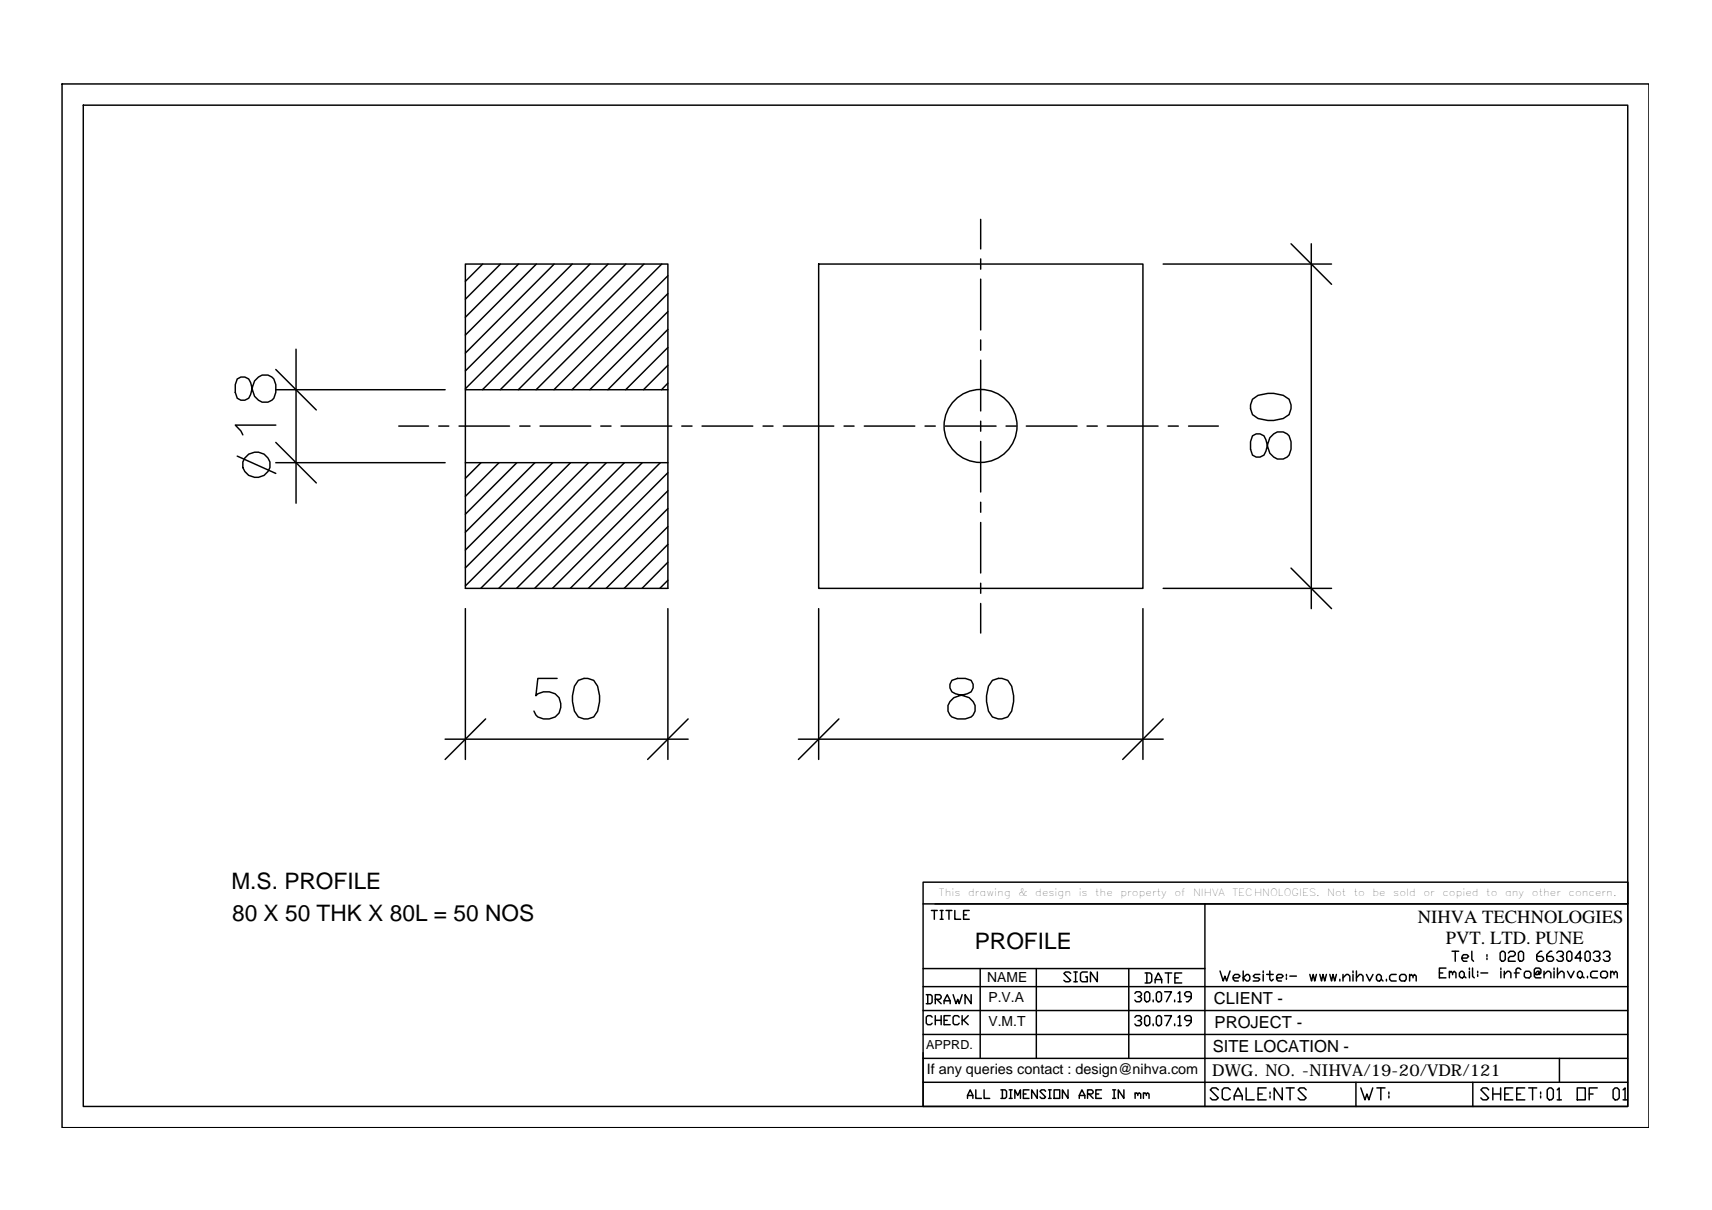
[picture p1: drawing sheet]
<svg xmlns="http://www.w3.org/2000/svg" width="297mm" height="210mm" viewBox="0 0 297 210" stroke-linecap="round" stroke-linejoin="round" font-family="sans-serif">
<!-- layer: S-GA -->
<g fill="none" stroke="#000" stroke-width=".25">
<path d="M10.8 14.6h275.3v181h-275.3zM14.4 18.2h268v173.7h-268zM170.2 38.1v5.1M80.7 45.8h35.2v56.3h-35.2zM83.7 45.8l-3 3M86.8 45.8l-6.1 6.1M90 45.8l-9.3 9.2M93.1 45.8l-12.4 12.3M96.2 45.8l-15.5 15.5M99.3 45.8l-18.6 18.5M102.4 45.8l-21.7 21.6M105.5 45.8l-21.8 21.8"/>
<path d="M108.6 45.8l-21.8 21.8M111.7 45.8l-21.8 21.8M114.8 45.8l-21.8 21.8M115.9 47.8l-19.8 19.8M115.9 50.9l-16.7 16.7M115.9 54.1l-13.6 13.5M115.9 57.2l-10.4 10.4M142 45.8h56.3v56.3h-56.3zM170.2 44.9v1.8M170.2 48.4v8.8M170.2 59v1.7M201.8 45.8h29.2"/>
<path d="M227.5 42.3v63.3M41.2 65.7l-.4 1v1.4l.4 1a1.41 1.41 0 0 0 2.3-.7l.3-1.3a2.1 2.1 0 0 1 1.4-2 2.1 2.1 0 0 1 2.3 .6 3.2 3.2 0 0 1-.3 3.7 2.12 2.12 0 0 1-3.4-1.7l-.3-1.3a1.42 1.42 0 0 0-2.3-.7zM41.2 79.1l6.7 3M42.5 79.5a2.4 2.4 0 0 1 2.8-.9 2.4 2.4 0 0 1 1.5 2.5 2.41 2.41 0 0 1-2.8 1.7 2.41 2.41 0 0 1-1.9-2.7zM47.9 73.7h-7.1l1 1.1 .3 .6M47.9 67.6h29.3M51.4 60.6v26.7M69.2 73.9h5.2M76.1 73.9h1.8M79.6 73.9h8.8M80.7 67.6h35.2M90.2 73.9h1.8"/>
<path d="M93.7 73.9h8.8M104.2 73.9h1.8M107.8 73.9h8.8M115.9 60.3l-7.3 7.3M115.9 63.4l-4.3 4.2M115.9 66.5l-1.1 1.1M118.3 73.9h1.8M121.8 73.9h8.8M132.4 73.9h1.7M135.9 73.9h8.8M146.4 73.9h1.8M150 73.9h8.7"/>
<path d="M160.5 73.9h1.8M164 73.9h8.8M170.2 62.5v8.8M170.2 73.1v1.7M170.2 76.6v8.7M174.6 73.9h1.7M178.1 73.9h8.8M188.6 73.9h1.8M192.1 73.9h8.8M202.7 73.9h1.7M206.2 73.9h5.2M217.3 75.6l-.3 1v1.3l.3 1.1a1.41 1.41 0 0 0 2.3-.7l.4-1.3a2.1 2.1 0 0 1 1.4-2 2.1 2.1 0 0 1 2.3 .6 3.2 3.2 0 0 1-.4 3.7 2.12 2.12 0 0 1-3.3-1.7l-.4-1.3a1.41 1.41 0 0 0-2.3-.7z"/>
<path d="M217.3 69.3l1-.7 1.7-.4h1l1.6 .4 1.1 .7 .3 .9v.7l-.3 1-1.1 .7-1.6 .3h-1l-1.7-.3-1-.7-.3-1v-.7zM47.9 80.3h29.3M80.7 80.3h35.2M83.5 80.3l-2.8 2.7M86.6 80.3l-5.9 5.8M89.7 80.3l-9 8.9M92.8 80.3l-12.1 12M95.9 80.3l-15.2 15.1M99 80.3l-18.3 18.2M102.1 80.3l-21.4 21.3M105.2 80.3l-21.8 21.8M108.3 80.3l-21.8 21.8"/>
<path d="M111.4 80.3l-21.8 21.8M114.6 80.3l-21.8 21.8M115.9 82l-20 20.1M115.9 85.1l-17 17M115.9 88.2l-13.8 13.9M115.9 91.4l-10.7 10.7M115.9 94.4l-7.6 7.7M115.9 97.5l-4.5 4.6M170.2 87.1v1.8M170.2 90.6v8.8M80.7 105.6v26.1M96.7 117.7h-3.4l-.3 3a2.72 2.72 0 0 1 4 .3 2.44 2.44 0 0 1-.1 2.8 2.44 2.44 0 0 1-2.6 .9l-1-.3-.3-.4-.4-.6"/>
<path d="M100.3 118l1-.3h.7l1 .3 .7 1 .3 1.7v1l-.3 1.7-.7 1-1 .3h-.7l-1-.3-.6-1-.4-1.7v-1l.4-1.7zM115.9 100.7l-1.4 1.4M115.9 105.6v26.1M142 105.6v26.1M165.2 118a1.42 1.42 0 0 0 .6 2.4l1.3 .3a2.1 2.1 0 0 1 2 1.4 2.1 2.1 0 0 1-.6 2.3 3.2 3.2 0 0 1-3.7-.4 2.13 2.13 0 0 1 1.7-3.3l1.3-.3a1.41 1.41 0 0 0 .7-2.4l-1-.3h-1.4zM170.2 101.2v1.7M170.2 104.7v5.1M172.2 118l1-.3h.6l1.1 .3 .6 1 .4 1.7v1l-.4 1.7-.6 1-1.1 .3h-.6l-1-.3-.7-1-.3-1.7v-1l.3-1.7zM198.3 105.6v26.1M201.8 102.1h29.2M77.2 128.2h42.2M138.5 128.2h63.3"/>
<path d="M282.4 153v38.9h-122.2"/>
<circle cx="170.1" cy="73.9" r="6.3"/>
</g>
<!-- layer: 0 -->
<g fill="none" stroke="#000" stroke-width=".25">
<path d="M224 42.3l7 7M47.9 76.8l7 7M47.9 64.1l7 7M224 98.6l7 7M84.3 124.7l-7.1 7M119.4 124.7l-7 7M145.6 124.7l-7.1 7M201.8 124.7l-7 7M160.2 153h122.2v3.8h-122.2zM160.2 156.8v35.1M161.6 157.9h1M162.1 157.9v1.6"/>
<path d="M162.2 156.8h120.2M163.1 157.9h.5M163.1 159.5h.5M163.4 157.9v1.6M164.1 157.9h1.1M164.6 157.9v1.6M165.7 157.9v1.6h1M167.2 158.7h.5M168.2 157.9h-1v1.6h1M209.1 156.8v35.1M160.2 179.5h122.2M160.2 175.3h122.2"/>
<path d="M160.2 171.2h122.2M160.2 168h48.9M160.7 172.6h.8l.2 .2v1.1l-.2 .2h-.8M161 172.6v1.5M161.7 176.4l-.2-.2h-.5l-.3 .2v1.1l.3 .3h.5l.2-.3M162.3 173.4h.7l.3-.3v-.3l-.3-.2h-.7v1.5M162.3 176.2v1.6M162.3 177h1M162.5 173.4l.8 .7M163.3 176.2v1.6M163.8 174.1v-.5l.6-1 .5 1v.5M163.8 173.6h1.1"/>
<path d="M163.8 177h.6M164.9 176.2h-1.1v1.6h1.1M165.4 172.6l.5 1.5 .3-.7 .2 .7 .5-1.5M166.4 176.4l-.2-.2h-.6l-.2 .2v1.1l.2 .3h.6l.2-.3M166.9 176.2v1.6M167.2 177l.8 .8M168 176.2l-.8 .8h-.3M168.5 172.6v1.5l-1.1-1.5v1.5M170.1 168v15.6M179.8 168v15.6M185.8 168.9l-.3-.3h-.6l-.3 .3 1.2 1.2-.3 .2h-.6l-.3-.2M186.3 168.6h.6"/>
<path d="M186.3 170.3h.6M186.6 168.6v1.7M188.7 168.6h-.9l-.3 .3v1.2l.3 .2h.9v-.8h-.3M190.4 168.6v1.7l-1.2-1.7v1.7M195.8 168v15.6M196.9 172.3l.3-.3h.6l.2 .3v.3l-.2 .3h-.3M196.9 176.5l.3-.3h.6l.2 .3v.3l-.2 .2h-.3M197.8 172.9l.2 .3v.3l-.2 .3h-.6l-.3-.3M197.8 177l.2 .3v.3l-.2 .3h-.6l-.3-.3M198.6 172.3l.3-.3h.3l.3 .3v1.2l-.3 .3h-.3l-.3-.3zM198.6 176.5l.3-.3h.3l.3 .3v1.1l-.3 .3h-.3l-.3-.3zM198.7 168.8h.8l.3 .3v1.1l-.3 .3h-.8"/>
<path d="M199 168.8v1.7M200.1 173.5v.3M200.1 177.6v.3M200.4 170.5v-.6l.6-1.1 .6 1.1v.6M200.4 169.9h1.2M200.6 172.3l.3-.3h.3l.3 .3v1.2l-.3 .3h-.3l-.3-.3zM200.6 176.5l.3-.3h.3l.3 .3v1.1l-.3 .3h-.3l-.3-.3zM202.1 172h1.2l-.9 1.8M202.1 176.2h1.2l-.9 1.7M202.2 168.8h1.1M202.7 168.8v1.7M203.8 173.5v.3"/>
<path d="M203.8 177.6v.3M203.8 169.6h.6M204.4 172.3l.3-.3v1.8M204.4 176.5l.3-.3v1.7M204.4 173.8h.5M204.4 177.9h.5M205 168.8h-1.2v1.7h1.2M206.7 172.9h-.9l-.3-.3v-.3l.3-.3h.6l.3 .3v.9l-.6 .6h-.3M206.7 177h-.9l-.3-.2v-.3l.3-.3h.6l.3 .3v.8l-.6 .6h-.3M211.7 168.4l.5 1.8 .3-.9 .3 .9 .6-1.8M214 169.6h.9l.3-.3-.3-.3h-.6l-.3 .3v.6l.3 .3h.6M215.7 169.6l.6-.6h.3l.2 .3v.6l-.2 .3h-.3z"/>
<path d="M215.7 168.4v1.8M218.6 169h-.9l-.3 .3 .3 .3h.6l.3 .3-.3 .3h-.9M219.2 168.4v.3M219.2 169v1.2M219.8 169h1.1M220.3 168.4v1.5l.3 .3 .3-.3M221.5 169.6h.8l.3-.3-.3-.3h-.5l-.3 .3v.6l.3 .3h.5M223.2 169v.3M223.2 169.6v.3M223.8 169.3h1.1M227.3 169l.3 1.2 .3-1.2 .2 1.2 .3-1.2M229 169l.3 1.2 .2-1.2 .3 1.2 .3-1.2"/>
<path d="M230.7 169l.3 1.2 .3-1.2 .3 1.2 .3-1.2M232.5 169.9v.3M233 169.6l.6-.6h.3l.3 .3v.9M233 169v1.2M234.8 168.4v.3M234.8 169v1.2M235.3 169.6l.6-.6h.3l.3 .3v.9M235.3 168.4v1.8M237.1 169l.5 1.2 .6-1.2M239.1 169h.3l.3 .3v.6l-.3 .3h-.3l-.3-.3v-.6zM239.7 169.9l.3 .3M240.6 169.9v.3"/>
<path d="M242.2 169h-.8l-.3 .3v.6l.3 .3h.8M242.8 169.3l.3-.3h.6l.3 .3v.6l-.3 .3h-.6l-.3-.3zM244.6 169.3l.3-.3 .3 .3v.3M244.6 169v1.2M245.2 169.3l.2-.3 .3 .3v.9M249.7 168.8h.6M250.9 167.9h-1.2v1.7h1.2M251.5 168.8l.3-.3 .2 .3v.3M251.5 168.5v1.1M251.9 165h1.2M252 168.8l.3-.3 .3 .3v.8M252.5 165v1.8"/>
<path d="M253.2 168.8l.3-.3h.3l.3 .3v.6l-.3 .2h-.3l-.3-.2zM253.7 166.2h.8l.3-.3-.3-.3h-.6l-.2 .3v.6l.2 .3h.6M254.1 169.4l.3 .2M254.9 167.9v.3M254.9 168.5v1.1M255.4 165v1.5l.3 .3M255.5 167.9v1.5l.3 .2M256.4 168.5v.3M256.4 169.1v.3M256.9 168.8h1.2M258 165.6v.3M258 166.2v.3"/>
<path d="M260.3 165.3l.3-.3h.3l.3 .3v1.2l-.3 .3h-.3l-.3-.3zM260.4 167.9v.3M260.4 168.5v1.1M261 169.1l.5-.6h.3l.3 .3v.8M261 168.5v1.1M261.7 165.3l.3-.3h.6l.3 .3v.3l-.3 .3h-.6l-.3 .3v.6h1.2M262.7 168.8h.9M263.5 165.3l.3-.3h.2l.3 .3v1.2l-.3 .3h-.2l-.3-.3zM263.9 168.2l-.3-.3h-.3l-.3 .3v1.4M264.7 168.5h.6l.3 .3v.6l-.3 .2h-.6l-.2-.2v-.6zM267.1 168.8l-.3 .3h-.3v-.3l.3-.3h.3v.6l.2-.3v-.6l-.2-.3h-.6l-.3 .3v1.2l.3 .2h.8M267.5 165h-.3l-.6 .6v.9l.3 .3h.6l.3-.3v-.3l-.3-.3h-.9"/>
<path d="M267.9 169.1l.6-.6h.3l.3 .3v.8M267.9 168.5v1.1M269.3 165h-.3l-.6 .6v.9l.3 .3h.6l.3-.3v-.3l-.3-.3h-.9M269.6 167.9v.3M269.6 168.5v1.1M270.1 165.3l.3-.3h.6l.2 .3v.3l-.2 .3h-.3M270.2 169.1l.6-.6h.3l.3 .3v.8M270.2 167.9v1.7M271 165.9l.2 .3v.3l-.2 .3h-.6l-.3-.3M271.8 165.3l.3-.3h.3l.3 .3v1.2l-.3 .3h-.3l-.3-.3zM272 168.5l.6 1.1 .5-1.1M273.7 168.8l.3-.3h.2l.3 .3v.6l-.3 .2h-.2l-.3-.2z"/>
<path d="M274.4 166.2h-1.1l.9-1.2v1.8M274.5 169.4l.3 .2M275 165.3l.3-.3h.3l.3 .3v1.2l-.3 .3h-.3l-.3-.3zM275.4 169.4v.2M276.5 165.3l.2-.3h.6l.3 .3v.3l-.3 .3h-.3M277.2 168.5h-.9l-.3 .3v.6l.3 .2h.9M277.3 165.9l.3 .3v.3l-.3 .3h-.6l-.2-.3M277.7 168.8l.3-.3h.6l.3 .3v.6l-.3 .2h-.6l-.3-.2zM278.2 165.3l.3-.3h.6l.2 .3v.3l-.2 .3h-.3M279.1 165.9l.2 .3v.3l-.2 .3h-.6l-.3-.3M279.5 168.8l.3-.3 .2 .3v.3M279.5 168.5v1.1"/>
<path d="M280 168.8l.3-.3 .3 .3v.8M160.2 183.6h122.2M160.2 187.7h122.2M167.9 190.5v-.5l.4-.9 .5 .9v.5M167.9 190h.9M169.3 189.1v1.4h1M170.7 189.1v1.4h1M173.7 189.1h.7l.2 .2v1l-.2 .2h-.7M173.9 189.1v1.4M175.1 189.1h.5M175.1 190.5h.5M175.4 189.1v1.4"/>
<path d="M176.1 190.5v-1.4l.5 .9 .5-.9v1.4M177.6 189.8h.4M178.5 189.1h-.9v1.4h.9M180 189.1v1.4l-1-1.4v1.4M181.4 189.3l-.2-.2h-.5l-.3 .2 1 1-.2 .2h-.5l-.3-.2M181.9 189.1h.5M181.9 190.5h.5M182.1 189.1v1.4M182.9 189.1h1v1.4h-1zM185.3 189.1v1.4l-1-1.4v1.4M187.3 190.5v-.5l.4-.9 .5 .9v.5M187.3 190h.9"/>
<path d="M188.7 189.8h.7l.3-.2v-.3l-.3-.2h-.7v1.4M188.9 189.8l.8 .7M190.1 189.8h.5M191.1 189.1h-1v1.4h1M193.1 189.1h.5M193.1 190.5h.5M193.3 189.1v1.4M195 189.1v1.4l-1-1.4v1.4M196.9 189.8l.3-.2 .2 .2v.2M196.9 189.6v.9M197.4 189.8l.3-.2 .2 .2v.7M198.4 189.8l.2-.2 .3 .2v.2"/>
<path d="M198.4 189.6v.9M198.9 189.8l.2-.2 .3 .2v.7M211.4 189.1l-.4-.4h-.7l-.3 .4 1.4 1.4-.4 .3h-.7l-.3-.3M213.5 189.1l-.4-.4h-.7l-.3 .4v1.4l.3 .3h.7l.4-.3M214.1 190.8v-.7l.7-1.4 .7 1.4v.7M214.1 190.1h1.4M216.2 188.7v2.1h1.4M218.3 189.8h.7M219.7 188.7h-1.4v2.1h1.4M220.4 189.4v.4M220.4 190.1v.4M222.5 188.7v2.1l-1.4-2.1v2.1"/>
<path d="M223.2 188.7h1.4M223.8 188.7v2.1M226.6 189.1l-.3-.4h-.7l-.4 .4 1.4 1.4-.3 .3h-.7l-.4-.3M235.3 187.7v4.2M236.1 188.7l.7 2.1 .4-1 .3 1 .7-2.1M238.9 188.7h1.4M239.6 188.7v2.1M241 189.4v.4M241 190.1v.4M255.5 187.7v4.2M258.3 189.1l-.3-.4h-.7l-.4 .4 1.4 1.4-.3 .3h-.7l-.4-.3M259 189.8h1.4"/>
<path d="M259 188.7v2.1M260.4 188.7v2.1M261.1 189.8h.7M262.5 188.7h-1.4v2.1h1.4M263.2 189.8h.6M264.6 188.7h-1.4v2.1h1.4M265.2 188.7h1.4M265.9 188.7v2.1M267.3 189.4v.4M267.3 190.1v.4M268.4 189.1l.4-.4h.4l.3 .4v1.4l-.3 .3h-.4l-.4-.3zM270.2 189.1l.3-.4v2.1"/>
<path d="M270.2 190.8h.7M270.6 183.6v4.1M273.7 188.7h1.4v2.1h-1.4zM275.7 189.8h.7M277.1 188.7h-1.4v2.1M279.9 189.1l.3-.4h.4l.3 .4v1.4l-.3 .3h-.4l-.3-.3zM281.6 189.1l.4-.4v2.1M281.6 190.8h.7"/>
</g>
<g font-size="3.9">
<text x="40.1" y="154.2">M.S. PROFILE</text>
<text x="40.3" y="159.8">80 X 50 THK X 80L = 50 NOS</text>
<text x="169.1" y="164.6">PROFILE</text>
</g>
<g font-size="3.2">
<text x="246" y="160.1">NIHVA TECHNOLOGIES</text>
<text x="250.8" y="163.8">PVT. LTD. PUNE</text>
</g>
<g font-size="2.9">
<text x="210.6" y="174.2">CLIENT -</text>
<text x="210.7" y="178.4">PROJECT -</text>
<text x="210.4" y="182.5">SITE LOCATION -</text>
</g>
<text font-size="2.8" x="210.3" y="186.7">DWG. NO. -NIHVA/19-20/VDR/121</text>
<text font-size="2.5" x="160.8" y="186.4">If any queries contact : design@nihva.com</text>
<g font-size="2.4">
<text x="171.3" y="170.4">NAME</text>
<text x="171.5" y="173.8">P.V.A</text>
<text x="171.5" y="177.9">V.M.T</text>
</g>
<text font-size="2.2" x="160.7" y="181.9">APPRD.</text>
<g font-size="1.7">
<text x="162.9" y="155.4">This</text>
<text x="168" y="155.4">drawing</text>
<text x="176.7" y="155.4">&amp;</text>
<text x="179.6" y="155.4">design</text>
<text x="187.2" y="155.4">is</text>
<text x="190" y="155.4">the</text>
<text x="194.4" y="155.4">property</text>
<text x="203.8" y="155.4">of</text>
<text x="207" y="155.4">NIHVA</text>
<text x="213.8" y="155.4">TECHNOLOGIES.</text>
<text x="230.3" y="155.4">Not</text>
<text x="234.9" y="155.4">to</text>
<text x="238.1" y="155.4">be</text>
<text x="241.7" y="155.4">sold</text>
<text x="247" y="155.4">or</text>
<text x="250.3" y="155.4">copied</text>
<text x="257.9" y="155.4">to</text>
<text x="261.1" y="155.4">any</text>
<text x="265.8" y="155.4">other</text>
<text x="272.2" y="155.4">concern.</text>
</g>
</svg>
